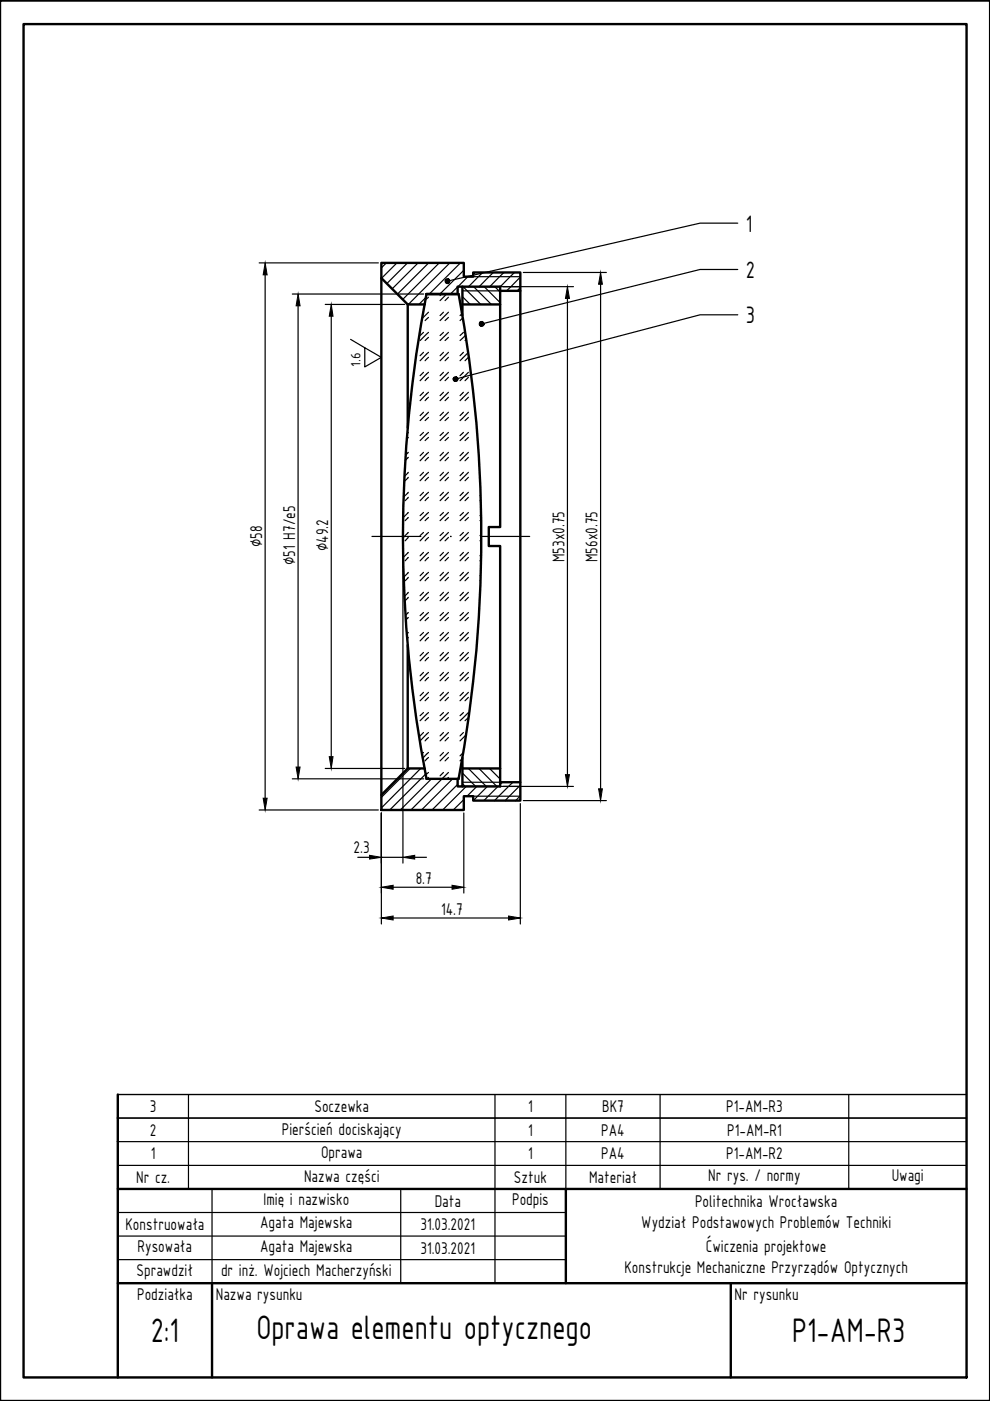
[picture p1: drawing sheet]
<svg xmlns="http://www.w3.org/2000/svg" width="210mm" height="297mm" viewBox="0 0 210 297" stroke-linecap="round" stroke-linejoin="round" font-family="sans-serif">
<!-- layer: grube -->
<g fill="none" stroke="#000" stroke-width=".51">
<path d="M0 .1h209.9v296.9h-209.9zM5 5.1h199.9v286.9h-199.9zM80.9 55.7h17.4v3h2v-.9h10v111.9h-10v-.9h-2v2.9h-17.4zM80.9 59l5.5 5.5M86.4 64.5h3.6M86.4 64.5v26.2M90.4 62.3a266.9 266.9 0 0 0 0 102.8h6.6M98 66.8v-6h-1v1.5h-6.6h6.8a277.2 277.2 0 0 1 0 102.8h-.2v1.6h1v-6M98 60.8h8v50.9h-2.4v4.1h2.4v50.9h-8M98 64.5h8M106 61.7h4.3M86.4 136.8v26.1h3.6"/>
<path d="M86.4 162.9l-5.5 5.7M98 162.9h8M106 165.8h4.3M25 232.1v20M120 252.1v20M204.9 252.1h-179.9v39.9M25 272.1h179.9M45 272.1v19.9M154.9 272.1v19.9"/>
</g>
<!-- layer: cienkie -->
<g fill="none" stroke="#000" stroke-width=".25">
<path d="M100.3 58.7h10M98 60.8h12.3M98 61.7h8M98 166.7h12.3M98 165.8h8M100.3 168.8h10M25 237.1h179.9M25 232.1h179.9M40 232.1v20M104.9 232.1v40M120 232.1v20M140 232.1v20"/>
<path d="M180 232.1v20M25 242h179.9M25 247.1h179.9M25 257.1h95M45 252.1v20M85 252.1v20M25 262.1h95M25 267.1h95"/>
</g>
<!-- layer: kreskowanie -->
<g fill="none" stroke="#000" stroke-width=".25">
<path d="M81.9 55.7l-1 1.1M84.2 55.7l-3.3 3.3M86.4 55.7l-4.4 4.4M88.6 55.7l-5.5 5.5M90.9 55.7l-6.7 6.7M93.1 55.7l-7.7 7.8M95.4 55.7l-8.8 8.8M97.6 55.7l-6.6 6.6M98.3 57.3l-5 5M99.2 58.7l-2.1 2.1M102.4 57.8l-3 3M104.6 57.8l-3 3"/>
<path d="M106.8 57.8l-3 3M109.1 57.8l-3 3M110.3 58.7l-2.9 3M89.8 66.2l-.1 .1M89.8 70.5l-.7 .6M89.8 74.7l-.7 .7M89.8 78.9l-.7 .8M90.4 62.9l-1.6 1.6M90.8 66.2l-1.3 1.3M90.8 70.5l-1.7 1.7M90.8 67.3l-.7 .7M90.8 71.5l-.7 .7"/>
<path d="M90.8 75.8l-.7 .7M90.8 74.7l-1.7 1.8M90.8 78.9l-1.7 1.8M90.8 63l-.4 .4M90.8 80l-.7 .7M93.6 62.3l-.3 .4M94 66.2l-.7 .7M94 70.5l-.7 .6M94 74.7l-.7 .7M94 78.9l-.7 .8M94.7 62.3l-1.4 1.4M95.1 66.2l-1.8 1.8"/>
<path d="M95.1 70.5l-1.8 1.7M95.1 74.7l-1.8 1.8M95.1 78.9l-1.8 1.8M95.1 63l-.7 .7M95.1 67.3l-.7 .7M95.1 71.5l-.7 .7M95.1 75.8l-.7 .7M95.1 80l-.7 .7M97 60.8l-1.5 1.5M97.8 66.6l-.3 .3M98 67.5l-.5 .5M98 62.9l1.7 1.6"/>
<path d="M98.2 60.8l3.7 3.7M98.3 70.5l-.8 .6M98.3 74.7l-.8 .7M98.3 78.9l-.8 .8M98.6 71.1l-1.1 1.1M98.8 72.1l-.2 .1M99.2 74.8l-1.7 1.7M99.3 78.9l-1.8 1.8M99.3 75.8l-.7 .7M99.3 80l-.7 .7M100.4 60.8l3.8 3.7M102.7 60.8l3.3 3.4"/>
<path d="M104.9 60.8l1.1 1.1M106 60.8h.1M110.3 61l-.7 .7M86.6 91.7l-.2 .2M86.6 95.9l-.6 .6M86.6 92.7l-.4 .4M86.6 97l-.7 .6M89.8 83.2l-.7 .7M89.8 87.4l-.7 .7M89.8 91.7l-.7 .7M89.8 95.9l-.7 .7M90.8 88.5l-.7 .7"/>
<path d="M90.8 92.7l-.7 .7M90.8 97l-.7 .7M90.8 83.2l-1.7 1.7M90.8 87.4l-1.7 1.8M90.8 91.7l-1.7 1.7M90.8 95.9l-1.7 1.8M90.8 84.2l-.7 .7M94 83.2l-.7 .7M94 87.4l-.7 .7M94 91.7l-.7 .7M94 95.9l-.7 .7M95.1 83.2l-1.8 1.7"/>
<path d="M95.1 87.4l-1.8 1.8M95.1 91.7l-1.8 1.7M95.1 95.9l-1.8 1.8M95.1 84.2l-.7 .7M95.1 88.5l-.7 .7M95.1 92.7l-.7 .7M95.1 97l-.7 .7M98.3 83.2l-.8 .7M98.3 87.4l-.8 .7M98.3 91.7l-.8 .7M98.3 95.9l-.8 .7M99.3 83.2l-1.8 1.7"/>
<path d="M99.3 87.4l-1.8 1.8M99.3 91.7l-1.8 1.7M99.3 95.9l-1.8 1.8M99.3 84.2l-.7 .7M99.3 88.5l-.7 .7M99.3 92.7l-.7 .7M99.3 97l-.7 .7M85.5 112.9l-.1 .1M85.5 117.1v.1M86.6 100.1l-.8 .9M86.6 104.4l-1 1M86.6 108.7l-1.1 1.1"/>
<path d="M86.6 112.9l-1.2 1.1M86.6 117.1l-1.1 1.1M86.6 101.2l-.7 .7M86.6 105.4l-.7 .8M86.6 109.7l-.7 .7M86.6 113.9l-.7 .8M86.6 118.2l-.7 .7M89.8 100.1l-.7 .8M89.8 104.4l-.7 .7M89.8 108.7l-.7 .6M89.8 112.9l-.7 .7M89.8 117.1l-.7 .7"/>
<path d="M90.8 101.2l-.7 .7M90.8 105.4l-.7 .8M90.8 109.7l-.7 .7M90.8 113.9l-.7 .8M90.8 118.2l-.7 .7M90.8 100.1l-1.7 1.8M90.8 104.4l-1.7 1.8M90.8 108.7l-1.7 1.7M90.8 112.9l-1.7 1.8M90.8 117.1l-1.7 1.8M94 100.1l-.7 .8M94 104.4l-.7 .7"/>
<path d="M94 108.7l-.7 .6M94 112.9l-.7 .7M94 117.1l-.7 .7M95.1 100.1l-1.8 1.8M95.1 104.4l-1.8 1.8M95.1 108.7l-1.8 1.7M95.1 112.9l-1.8 1.8M95.1 117.1l-1.8 1.8M95.1 101.2l-.7 .7M95.1 105.4l-.7 .8M95.1 109.7l-.7 .7M95.1 113.9l-.7 .8"/>
<path d="M95.1 118.2l-.7 .7M98.3 100.1l-.8 .8M98.3 104.4l-.8 .7M98.3 108.7l-.8 .6M98.3 112.9l-.8 .7M98.3 117.1l-.8 .7M99.3 100.1l-1.8 1.8M99.3 104.4l-1.8 1.8M99.3 108.7l-1.8 1.7M99.3 112.9l-1.8 1.8M99.3 117.1l-1.8 1.8M99.3 101.2l-.7 .7"/>
<path d="M99.3 105.4l-.7 .8M99.3 109.7l-.7 .7M99.3 113.9l-.7 .8M99.3 118.2l-.7 .7M101.9 105l-.1 .1M101.9 106l-.1 .2M102 118.7l-.2 .2M102 109.1l-.2 .2M102 110.2l-.2 .2M102 114.4l-.2 .3M102 113.4l-.2 .2M102 117.6l-.2 .2"/>
<path d="M86.6 121.4l-1 1M86.6 125.6l-.8 .8M86.6 129.9l-.6 .6M86.6 134.1l-.4 .3M86.6 122.4l-.7 .7M86.6 126.6l-.7 .8M86.6 130.9l-.6 .6M86.6 135.2l-.3 .2M89.8 121.4l-.7 .7M89.8 125.6l-.7 .7M89.8 129.9l-.7 .6M89.8 134.1l-.7 .7"/>
<path d="M89.8 138.3l-.7 .8M90.8 122.4l-.7 .7M90.8 126.6l-.7 .8M90.8 130.9l-.7 .7M90.8 121.4l-1.7 1.7M90.8 125.6l-1.7 1.8M90.8 129.9l-1.7 1.7M90.8 134.1l-1.7 1.8M90.8 138.3l-1.7 1.8M90.8 135.2l-.7 .7M90.8 139.4l-.7 .7M94 121.4l-.7 .7"/>
<path d="M94 125.6l-.7 .7M94 129.9l-.7 .6M94 134.1l-.7 .7M94 138.3l-.7 .8M95.1 121.4l-1.8 1.7M95.1 125.6l-1.8 1.8M95.1 129.9l-1.8 1.7M95.1 134.1l-1.8 1.8M95.1 138.3l-1.8 1.8M95.1 122.4l-.7 .7M95.1 126.6l-.7 .8M95.1 130.9l-.7 .7"/>
<path d="M95.1 135.2l-.7 .7M95.1 139.4l-.7 .7M98.3 121.4l-.8 .7M98.3 125.6l-.8 .7M98.3 129.9l-.8 .6M98.3 134.1l-.8 .7M98.3 138.3l-.8 .8M99.3 121.4l-1.8 1.7M99.3 125.6l-1.8 1.8M99.3 129.9l-1.8 1.7M99.3 134.1l-1.8 1.8M99.3 138.3l-1.8 1.8"/>
<path d="M99.3 122.4l-.7 .7M99.3 126.6l-.7 .8M99.3 130.9l-.7 .7M99.3 135.2l-.7 .7M99.3 139.4l-.7 .7M101.9 123l-.1 .1M101.9 121.9l-.1 .2M89.8 142.6l-.7 .7M89.8 146.8l-.7 .7M89.8 151.1l-.7 .7M89.8 155.3l-.7 .7M89.8 159.5l-.3 .3"/>
<path d="M90.8 142.6l-1.7 1.7M90.8 146.8l-1.7 1.8M90.8 151.1l-1.7 1.7M90.8 155.3l-1.7 1.8M90.8 159.5l-1.2 1.3M90.8 143.6l-.7 .7M90.8 147.9l-.7 .7M90.8 152.1l-.7 .7M90.8 156.4l-.7 .7M94 142.6l-.7 .7M94 146.8l-.7 .7M94 151.1l-.7 .7"/>
<path d="M94 155.3l-.7 .7M94 159.5l-.7 .8M95.1 142.6l-1.8 1.7M95.1 146.8l-1.8 1.8M95.1 151.1l-1.8 1.7M95.1 155.3l-1.8 1.8M95.1 159.5l-1.8 1.8M95.1 143.6l-.7 .7M95.1 147.9l-.7 .7M95.1 152.1l-.7 .7M95.1 156.4l-.7 .7M98 159.8l-.5 .5"/>
<path d="M98.3 155.3l-.8 .7M98.3 142.6l-.8 .7M98.3 146.8l-.8 .7M98.3 151.1l-.8 .7M98.7 155.9l-1.2 1.2M99.3 152.2l-.7 .6M99.3 142.6l-1.8 1.7M99.3 146.8l-1.8 1.8M99.3 151.1l-1.8 1.7M99.3 143.6l-.7 .7M99.3 147.9l-.7 .7M87 162.9l-6.1 6.2"/>
<path d="M89.2 162.9l-8.3 8.4M90.4 163.9l-7.8 7.8M90.8 163.8l-.4 .4M90.8 160.6l-.7 .7M90.8 164.8l-.3 .3M91.5 165.1l-6.6 6.6M94 163.8l-.7 .7M95.1 163.8l-8 7.9M95.1 160.6l-.7 .7M95.1 164.8l-.3 .3M96 165.1l-6.6 6.6M97 166.3l-5.4 5.4"/>
<path d="M97.8 161l-.3 .3M98 163.9l2.9 2.8M98 166.1l.6 .6M98.3 169.5l-2.2 2.2M98.8 166.7l-4.9 5M99.3 162.9l3.8 3.8M101.1 166.7l-2.1 2.1M101.6 162.9l3.8 3.8M103.3 166.7l-2.9 3M103.8 162.9l2.2 2.3M105.6 166.7l-3 3M106.5 165.8l-.5 .5"/>
<path d="M108.8 165.8l-3.9 3.9M110.3 166.5l-3.2 3.2M110.3 168.8l-1 .9"/>
</g>
<!-- layer: osie symetrii -->
<path d="M78.9 113.7h10.3M101.9 113.7h10.4" fill="none" stroke="#000" stroke-width=".25"/>
<path d="M95.5 113.7h.2l-.1 .1z" fill="#000" stroke="#000" stroke-width=".21"/>
<!-- layer: kreskowanie -->
<g fill="#000" stroke="#000" stroke-width=".21">
<circle cx="85.5" cy="108.6" r=".07"/>
<circle cx="86.6" cy="138.3" r=".07"/>
</g>
<!-- layer: wymiarowanie -->
<g fill="#000" stroke="#000" stroke-width=".21">
<path d="M56.2 55.7l.4 2.6h-.8zM63.2 62.3l.4 2.5h-.8zM70.2 64.5l.4 2.5h-.8zM120.3 60.8l.4 2.5h-.8zM127.3 57.8l.4 2.5h-.8zM55.8 169.2h.8l-.4 2.5zM62.8 162.6h.8l-.4 2.5zM69.8 160.4h.8l-.4 2.5zM119.9 164.2h.8l-.4 2.5zM126.9 167.2h.8l-.4 2.5zM78.4 181.3l2.5 .5-2.5 .3zM80.9 188.1l2.5-.4v.8z"/>
<path d="M80.9 194.6l2.5-.4v.9zM85.4 181.8l2.5-.5v.8zM95.8 187.7l2.5 .4-2.5 .4zM107.8 194.2l2.5 .4-2.5 .5z"/>
<path d="M94.4 59.7l.1 .2 .4-.3zM94.5 59.9l.4-.3-.2 .5zM94.9 59.6l-.2 .5h.3z"/>
<path d="M94.5 59.3l.4 .3-.2-.5zM94.5 59.3l.4 .3-.5-.1zM94.4 59.5v.2l.5-.1z"/>
<path d="M94.9 59.6l.5-.1-.2-.2zM95 59.1l.2 .2-.3 .3zM94.7 59.1l.2 .5 .1-.5z"/>
<path d="M94.9 59.6l.1 .5 .2-.1zM94.9 59.6l.4 .2-.1 .2zM94.9 59.6l.4 .2 .1-.3z"/>
<path d="M96.2 80l.4 .4-.1-.5zM96.2 80l.4 .4-.5-.2zM96.1 80.2v.3l.5-.1z"/>
<path d="M101.6 68.8l.2 .2 .3-.3zM101.8 69l.3-.3-.1 .5zM102.1 68.7l-.1 .5h.2z"/>
<path d="M101.8 68.3l.3 .4-.1-.5zM101.8 68.3l.3 .4-.5-.1zM101.6 68.6v.2l.5-.1z"/>
<path d="M102.1 68.7l.1 .5 .3-.2zM102.1 68.7l.5 .1-.1 .2zM102.1 68.7l.5 .1v-.2z"/>
<path d="M102.1 68.7l.5-.1-.1-.2zM102.3 68.2l.2 .2-.4 .3zM102 68.2l.1 .5 .2-.5z"/>
<path d="M96.1 80.5l.1 .2 .4-.3zM96.2 80.7l.4-.3-.1 .4zM96.6 80.4l-.1 .4h.2z"/>
<path d="M96.6 80.4l.1 .4 .2-.1zM96.6 80.4l.5 .1-.2 .2zM96.6 80.4l.5 .1v-.3z"/>
<path d="M96.9 80l-.3 .4 .5-.2zM96.7 79.9l.2 .1-.3 .4zM96.5 79.9l.1 .5 .1-.5z"/>
</g>
<g fill="none" stroke="#000" stroke-width=".25">
<path d="M54.9 55.7h25.3M56.2 58.3v110.9M111 57.8h17.6M156.4 47.3h-8l-53 12.2M156.4 57.1h-8l-45.8 11.5M62 62.3h27.8M63.2 64.8v97.8M69 64.5h16.8M70.2 67v93.4M74.3 72l3 1.7M77.3 73.7l3.6 2.1-3.6 2zM106.7 60.8h14.9"/>
<path d="M120.3 63.3v100.9M127.3 60.3v106.9M156.4 66.7h-8l-51.3 13.5M85.4 114.4v68.6M54.9 171.7h25.3M62 165.1h27.8M69 162.9h16.8M80.9 172.4v23.5M98.3 172.4v16.9M106.7 166.7h14.9M110.3 170.4v25.5M111 169.7h17.6"/>
<path d="M75.9 181.8h2.5M80.9 181.8h4.5M83.4 188.1h12.4M83.4 194.6h24.4M87.9 181.8h2.5"/>
</g>
<g font-size="7.8">
<text x="32" y="284.6">2:1</text>
<text x="54.4" y="283.8">Oprawa elementu optycznego</text>
<text x="167.9" y="284.6">P1-AM-R3</text>
</g>
<g font-size="5.4">
<text x="158.2" y="49.1">1</text>
<text x="158.2" y="58.9">2</text>
<text x="158.2" y="68.5">3</text>
</g>
<g font-size="3.9">
<text x="55.6" y="116.1" transform="rotate(-90 55.6 116.1)">∅58</text>
<text x="62.6" y="119.8" transform="rotate(-90 62.6 119.8)">∅51 H7/e5</text>
<text x="69.6" y="116.9" transform="rotate(-90 69.6 116.9)">∅49.2</text>
<text x="119.7" y="119.2" transform="rotate(-90 119.7 119.2)">M53x0.75</text>
<text x="126.7" y="119.2" transform="rotate(-90 126.7 119.2)">M56x0.75</text>
<text x="75" y="180.9">2.3</text>
<text x="88.1" y="187.5">8.7</text>
<text x="93.5" y="194">14.7</text>
<text x="31.8" y="235.8">3</text>
<text x="66.7" y="235.8">Soczewka</text>
<text x="112" y="235.8">1</text>
<text x="127.7" y="235.8">BK7</text>
<text x="154" y="235.8">P1-AM-R3</text>
<text x="31.8" y="240.8">2</text>
<text x="32" y="245.8">1</text>
<text x="59.8" y="240.6">Pierścień dociskający</text>
<text x="68.1" y="245.4">Oprawa</text>
<text x="112" y="245.8">1</text>
<text x="112" y="240.8">1</text>
<text x="127.5" y="245.8">PA4</text>
<text x="127.5" y="240.8">PA4</text>
<text x="154" y="245.8">P1-AM-R2</text>
<text x="154.2" y="240.8">P1-AM-R1</text>
<text x="28.9" y="250.8">Nr cz.</text>
<text x="64.5" y="250.7">Nazwa części</text>
<text x="109" y="250.8">Sztuk</text>
<text x="124.9" y="250.8">Materiał</text>
<text x="150.2" y="250.4">Nr rys. / normy</text>
<text x="189.1" y="250.4">Uwagi</text>
<text x="55.9" y="255.6">Imię i nazwisko</text>
<text x="92.2" y="255.8">Data</text>
<text x="108.6" y="255.4">Podpis</text>
<text x="147.4" y="255.9">Politechnika Wrocławska</text>
<text x="26.6" y="260.8">Konstruowała</text>
<text x="55.2" y="260.4">Agata Majewska</text>
<text x="89.2" y="260.8">31.03.2021</text>
<text x="136" y="260.3">Wydział Podstawowych Problemów Techniki</text>
<text x="29.2" y="265.5">Rysowała</text>
<text x="55.2" y="265.5">Agata Majewska</text>
<text x="89.2" y="265.8">31.03.2021</text>
<text x="132.4" y="269.9">Konstrukcje Mechaniczne Przyrządów Optycznych</text>
<text x="149.6" y="265.5">Ćwiczenia projektowe</text>
<text x="29" y="270.5">Sprawdził</text>
<text x="29.1" y="275.6">Podziałka</text>
<text x="45.8" y="275.6">Nazwa rysunku</text>
<text x="46.9" y="270.6">dr inż. Wojciech Macherzyński</text>
<text x="155.7" y="275.6">Nr rysunku</text>
</g>
<text font-size="3.1" x="76.5" y="77.7" transform="rotate(-90 76.5 77.7)">1.6</text>
</svg>
